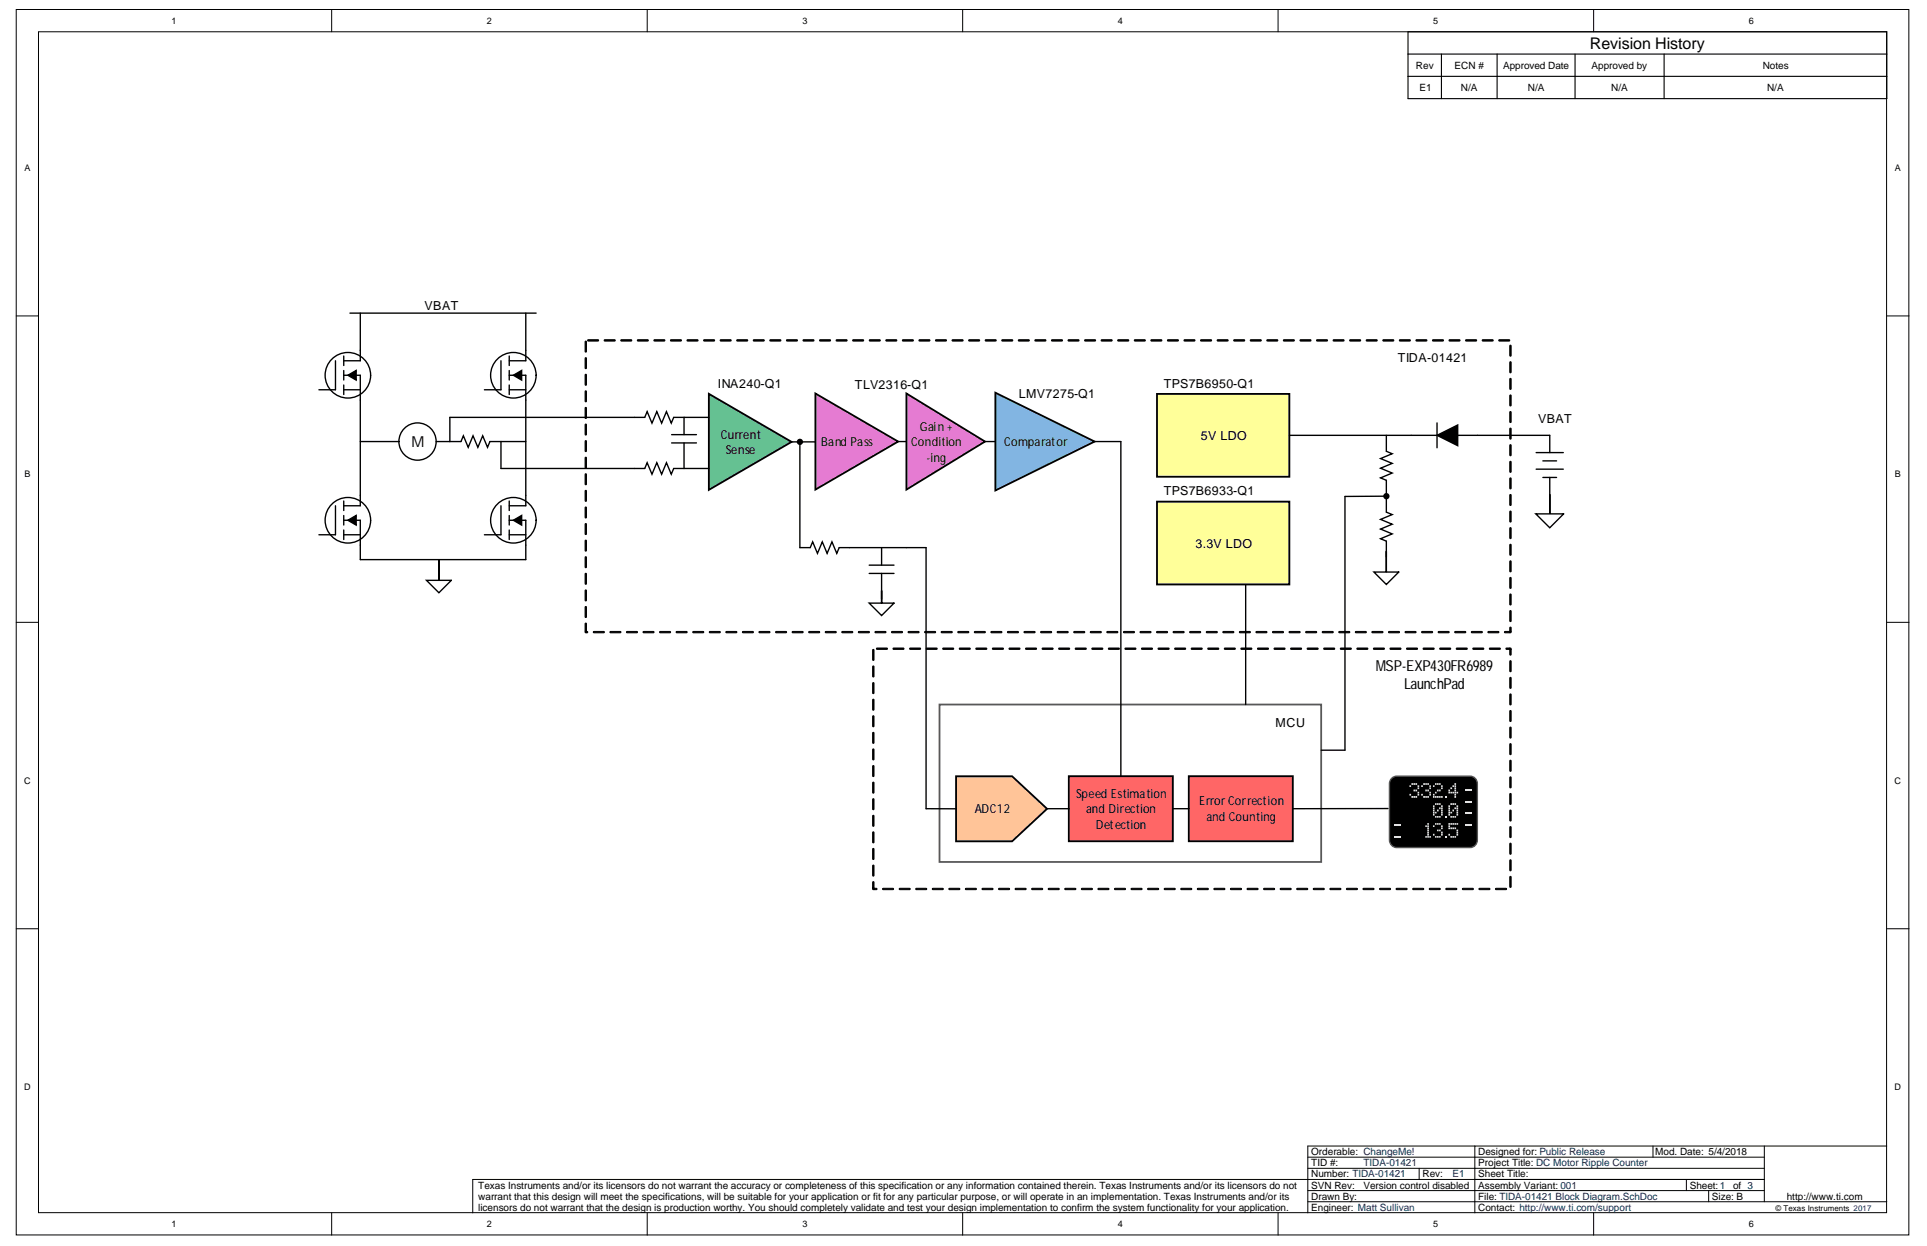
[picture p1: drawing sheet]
<svg xmlns="http://www.w3.org/2000/svg" width="432mm" height="279mm" viewBox="0 0 432 279" stroke-linecap="round" stroke-linejoin="round" font-family="sans-serif">
<g fill="#fff" stroke="#000" stroke-width=".22">
<path d="M3.6 2.1h424.1v274.5h-424.1z"/>
<path d="M8.6 7.1h414.1v264.5h-414.1z"/>
</g>
<g fill="none" stroke="#000" stroke-width=".22">
<path d="M74.3 2.1v5M145 2.1v5M215.7 2.1v5M286.4 2.1v5M357.1 2.1v5M3.6 70.8h5M422.8 70.8h5M3.6 139.4h5M422.8 139.4h5M3.6 208h5M422.8 208h5M293.1 259.2h102.2"/>
<path d="M330.5 256.7h-37.4v14.9M370.4 256.7v2.5M395.3 256.7v12.4M422.8 256.7h-92.3v14.9M74.3 271.6v5M145 271.6v5M215.7 271.6v5M286.4 271.6v5M293.1 269.1h129.7M293.1 266.6h102.2M293.1 261.6h102.2M318 261.6v2.5"/>
<path d="M357.1 271.6v5M377.9 264.1v2.5M382.9 266.6v2.5M395.3 264.1h-289.4v7.5"/>
</g>
<path d="M315.5 12.1h107.3M315.5 17.1h107.3M315.5 7.1h107.3v15h-107.3zM323 12.1v10M335.5 12.1v10M352.9 12.1v10M372.9 12.1v10" fill="none" stroke="#000" stroke-width=".25"/>
<path d="M131.3 76.2h207.2v65.4h-207.2z" fill-rule="evenodd" fill="#fff"/>
<path d="M131.2 76.4l.2 .1v2.2l-.1 .2-.2-.2zM131.2 80.1l.2 .2v2.1l-.1 .2-.2-.2zM131.2 83.9l.2 .1v2.1l-.1 .2-.2-.2zM131.2 87.6l.2 .1v2.1l-.1 .2-.2-.2zM131.2 91.3l.2 .1v2.2l-.1 .1-.2-.1zM131.2 95l.2 .1v2.2l-.1 .1-.2-.1zM131.2 98.7l.2 .1v2.2l-.1 .1-.2-.1zM131.2 102.4l.2 .1v2.2l-.1 .2-.2-.2zM131.2 106.1l.2 .2v2.1l-.1 .2-.2-.2zM131.2 109.9l.2 .1v2.1l-.1 .2-.2-.2zM131.2 113.6l.2 .1v2.2l-.1 .1-.2-.1zM131.2 117.3l.2 .1v2.2l-.1 .1-.2-.1zM131.2 121l.2 .1v2.2l-.1 .1-.2-.1zM131.2 124.7l.2 .1v2.2l-.1 .1-.2-.1zM131.2 128.4l.2 .1v2.2l-.1 .2-.2-.2zM131.2 132.2l.2 .1v2.1l-.1 .2-.2-.2zM131.2 135.9l.2 .1v2.1l-.1 .2-.2-.2zM131.2 139.6l.2 .1v1.9l-.1-.2 .4 .1-.1 .2-.5-.1zM133 141.5l2.3-.1 .1 .2-.1 .1h-2.2zM136.7 141.5l2.3-.1 .1 .2-.1 .1h-2.2zM140.4 141.5l2.3-.1 .1 .2-.1 .1h-2.2zM144.1 141.5l2.3-.1 .2 .2-.2 .1h-2.2zM147.8 141.5l2.3-.1 .2 .2-.2 .1h-2.2zM151.5 141.5l2.3-.1 .2 .2-.2 .1h-2.1zM155.3 141.5l2.2-.1 .2 .2-.2 .1h-2.1zM159 141.5l2.3-.1 .1 .2-.1 .1h-2.2zM162.7 141.5l2.3-.1 .1 .2-.1 .1h-2.2zM166.4 141.5l2.3-.1 .1 .2-.1 .1h-2.2zM170.1 141.5l2.3-.1 .1 .2-.1 .1h-2.2zM173.8 141.5l2.3-.1 .2 .2-.2 .1h-2.2zM177.5 141.5l2.3-.1 .2 .2-.2 .1h-2.1zM181.2 141.5l2.3-.1 .2 .2-.2 .1h-2.1zM185 141.5l2.2-.1 .2 .2-.2 .1h-2.1zM188.7 141.5l2.2-.1 .2 .2-.2 .1h-2.1zM192.4 141.5l2.3-.1 .1 .2-.1 .1h-2.2zM196.1 141.5l2.3-.1 .1 .2-.1 .1h-2.2zM199.8 141.5l2.3-.1 .1 .2-.1 .1h-2.2zM203.5 141.5l2.3-.1 .1 .2-.1 .1h-2.2zM207.2 141.5l2.3-.1 .2 .2-.2 .1h-2.2zM210.9 141.5l2.3-.1 .2 .2-.2 .1h-2.2zM214.7 141.5l2.2-.1 .2 .2-.2 .1h-2.1zM218.4 141.5l2.2-.1 .2 .2-.2 .1h-2.1zM222.1 141.5l2.3-.1 .1 .2-.1 .1h-2.2zM225.8 141.5l2.3-.1 .1 .2-.1 .1h-2.2zM229.5 141.5l2.3-.1 .1 .2-.1 .1h-2.2zM233.2 141.5l2.3-.1 .2 .2-.2 .1h-2.2zM236.9 141.5l2.3-.1 .2 .2-.2 .1h-2.2zM240.6 141.5l2.3-.1 .2 .2-.2 .1h-2.1zM244.4 141.5l2.2-.1 .2 .2-.2 .1h-2.1zM248.1 141.5l2.2-.1 .2 .2-.2 .1h-2.1zM251.8 141.5l2.3-.1 .1 .2-.1 .1h-2.2zM255.5 141.5l2.3-.1 .1 .2-.1 .1h-2.2zM259.2 141.5l2.3-.1 .1 .2-.1 .1h-2.2zM262.9 141.5l2.3-.1 .1 .2-.1 .1h-2.2zM266.6 141.5l2.3-.1 .1 .2-.1 .1h-2.2zM270.3 141.5l2.3-.1 .2 .2-.2 .1h-2.1zM274.1 141.5l2.2-.1 .2 .2-.2 .1h-2.1zM277.8 141.5l2.2-.1 .2 .2-.2 .1h-2.1zM281.5 141.5l2.2-.1 .2 .2-.2 .1h-2.1zM285.2 141.5l2.3-.1 .1 .2-.1 .1h-2.2zM288.9 141.5l2.3-.1 .1 .2-.1 .1h-2.2zM292.6 141.5l2.3-.1 .1 .2-.1 .1h-2.2zM296.3 141.5l2.3-.1 .2 .2-.2 .1h-2.2zM300 141.5l2.3-.1 .2 .2-.2 .1h-2.2zM303.7 141.5l2.3-.1 .2 .2-.2 .1h-2.1zM307.5 141.5l2.2-.1 .2 .2-.2 .1h-2.1zM311.2 141.5l2.3-.1 .1 .2-.1 .1h-2.2zM314.9 141.5l2.3-.1 .1 .2-.1 .1h-2.2zM318.6 141.5l2.3-.1 .1 .2-.1 .1h-2.2zM322.3 141.5l2.3-.1 .1 .2-.1 .1h-2.2zM326 141.5l2.3-.1 .2 .2-.2 .1h-2.2zM329.7 141.5l2.3-.1 .2 .2-.2 .1h-2.2zM333.4 141.5l2.3-.1 .2 .2-.2 .1h-2.1zM337.2 141.5l1.3-.1-.2 .2v-1l.3-.1v1.2h-1.3zM338.4 136.8l.2 .1v2.2l-.1 .1-.2-.1zM338.4 133.1l.2 .1v2.1l-.1 .2-.2-.2zM338.4 129.4l.2 .1v2.1l-.1 .2-.2-.2zM338.4 125.6l.2 .2v2.1l-.1 .2-.2-.2zM338.4 121.9l.2 .1v2.2l-.1 .2-.2-.2zM338.4 118.2l.2 .1v2.2l-.1 .1-.2-.1zM338.4 114.5l.2 .1v2.2l-.1 .1-.2-.1zM338.4 110.8l.2 .1v2.2l-.1 .1-.2-.1zM338.4 107.1l.2 .1v2.1l-.1 .2-.2-.2zM338.4 103.4l.2 .1v2.1l-.1 .2-.2-.2zM338.4 99.6l.2 .1v2.2l-.1 .2-.2-.2zM338.4 95.9l.2 .1v2.2l-.1 .1-.2-.1zM338.4 92.2l.2 .1v2.2l-.1 .1-.2-.1zM338.4 88.5l.2 .1v2.2l-.1 .1-.2-.1zM338.4 84.8l.2 .1v2.2l-.1 .1-.2-.1zM338.4 81.1l.2 .1v2.1l-.1 .2-.2-.2zM338.4 77.3l.2 .2v2.1l-.1 .2-.2-.2zM335.9 76.1h2.3l.1 .1-.1 .2h-2.2zM332.2 76.1h2.2l.2 .1-.2 .2h-2.1zM328.4 76.1h2.3l.2 .1-.2 .2h-2.1zM324.7 76.1h2.3l.2 .1-.2 .2h-2.2zM321 76.1h2.3l.2 .1-.2 .2h-2.2zM317.3 76.1h2.3l.1 .1-.1 .2h-2.2zM313.6 76.1h2.3l.1 .1-.1 .2h-2.2zM309.9 76.1h2.3l.1 .1-.1 .2h-2.2zM306.2 76.1h2.2l.2 .1-.2 .2h-2.1zM302.5 76.1h2.2l.2 .1-.2 .2h-2.1zM298.8 76.1h2.2l.2 .1-.2 .2h-2.1zM295 76.1h2.3l.2 .1-.2 .2h-2.1zM291.3 76.1h2.3l.2 .1-.2 .2h-2.1zM287.6 76.1h2.3l.1 .1-.1 .2h-2.2zM283.9 76.1h2.3l.1 .1-.1 .2h-2.2zM280.2 76.1h2.3l.1 .1-.1 .2h-2.2zM276.5 76.1h2.3l.1 .1-.1 .2h-2.2zM272.8 76.1h2.3l.1 .1-.1 .2h-2.2zM269.1 76.1h2.2l.2 .1-.2 .2h-2.1zM265.3 76.1h2.3l.2 .1-.2 .2h-2.1zM261.6 76.1h2.3l.2 .1-.2 .2h-2.2zM257.9 76.1h2.3l.2 .1-.2 .2h-2.2zM254.2 76.1h2.3l.1 .1-.1 .2h-2.2zM250.5 76.1h2.3l.1 .1-.1 .2h-2.2zM246.8 76.1h2.3l.1 .1-.1 .2h-2.2zM243.1 76.1h2.2l.2 .1-.2 .2h-2.1zM239.4 76.1h2.2l.2 .1-.2 .2h-2.1zM235.7 76.1h2.2l.2 .1-.2 .2h-2.1zM231.9 76.1h2.3l.2 .1-.2 .2h-2.2zM228.2 76.1h2.3l.2 .1-.2 .2h-2.2zM224.5 76.1h2.3l.1 .1-.1 .2h-2.2zM220.8 76.1h2.3l.1 .1-.1 .2h-2.2zM217.1 76.1h2.3l.1 .1-.1 .2h-2.2zM213.4 76.1h2.3l.1 .1-.1 .2h-2.2zM209.7 76.1h2.2l.2 .1-.2 .2h-2.1zM206 76.1h2.2l.2 .1-.2 .2h-2.1zM202.2 76.1h2.3l.2 .1-.2 .2h-2.1zM198.5 76.1h2.3l.2 .1-.2 .2h-2.2zM194.8 76.1h2.3l.2 .1-.2 .2h-2.2zM191.1 76.1h2.3l.1 .1-.1 .2h-2.2zM187.4 76.1h2.3l.1 .1-.1 .2h-2.2zM183.7 76.1h2.3l.1 .1-.1 .2h-2.2zM180 76.1h2.2l.2 .1-.2 .2h-2.1zM176.3 76.1h2.2l.2 .1-.2 .2h-2.1zM172.5 76.1h2.3l.2 .1-.2 .2h-2.1zM168.8 76.1h2.3l.2 .1-.2 .2h-2.2zM165.1 76.1h2.3l.2 .1-.2 .2h-2.2zM161.4 76.1h2.3l.1 .1-.1 .2h-2.2zM157.7 76.1h2.3l.1 .1-.1 .2h-2.2zM154 76.1h2.3l.1 .1-.1 .2h-2.2zM150.3 76.1h2.2l.2 .1-.2 .2h-2.1zM146.6 76.1h2.2l.2 .1-.2 .2h-2.1zM142.9 76.1h2.2l.2 .1-.2 .2h-2.1zM139.1 76.1h2.3l.2 .1-.2 .2h-2.1zM135.4 76.1h2.3l.2 .1-.2 .2h-2.2zM131.7 76.1h2.3l.1 .1-.1 .2h-2.2z" fill="#000" stroke="#000" stroke-width=".22"/>
<path d="M195.7 145.3h142.8v53.8h-142.8z" fill-rule="evenodd" fill="#fff"/>
<path d="M195.6 145.5l.2 .1v2.2l-.1 .1-.2-.1zM195.6 149.2l.2 .1v2.2l-.1 .1-.2-.1zM195.6 152.9l.2 .1v2.2l-.1 .1-.2-.1zM195.6 156.6l.2 .1v2.2l-.1 .2-.2-.2zM195.6 160.3l.2 .2v2.1l-.1 .2-.2-.2zM195.6 164.1l.2 .1v2.1l-.1 .2-.2-.2zM195.6 167.8l.2 .1v2.1l-.1 .2-.2-.2zM195.6 171.5l.2 .1v2.2l-.1 .1-.2-.1zM195.6 175.2l.2 .1v2.2l-.1 .1-.2-.1zM195.6 178.9l.2 .1v2.2l-.1 .1-.2-.1zM195.6 182.6l.2 .1v2.2l-.1 .2-.2-.2zM195.6 186.3l.2 .1v2.2l-.1 .2-.2-.2zM195.6 190.1l.2 .1v2.1l-.1 .2-.2-.2zM195.6 193.8l.2 .1v2.2l-.1 .1-.2-.1zM195.6 197.5l.2 .1v1.5l-.1-.2h.7l.1 .3h-.9zM197.8 199l2.3-.1 .1 .2-.1 .1h-2.2zM201.5 199l2.3-.1 .2 .2-.2 .1h-2.2zM205.2 199l2.3-.1 .2 .2-.2 .1h-2.2zM209 199l2.2-.1 .2 .2-.2 .1h-2.1zM212.7 199l2.2-.1 .2 .2-.2 .1h-2.1zM216.4 199l2.2-.1 .2 .2-.2 .1h-2.1zM220.1 199l2.3-.1 .1 .2-.1 .1h-2.2zM223.8 199l2.3-.1 .1 .2-.1 .1h-2.2zM227.5 199l2.3-.1 .1 .2-.1 .1h-2.2zM231.2 199l2.3-.1 .1 .2-.1 .1h-2.2zM234.9 199l2.3-.1 .2 .2-.2 .1h-2.2zM238.6 199l2.3-.1 .2 .2-.2 .1h-2.2zM242.4 199l2.2-.1 .2 .2-.2 .1h-2.1zM246.1 199l2.2-.1 .2 .2-.2 .1h-2.1zM249.8 199l2.3-.1 .1 .2-.1 .1h-2.2zM253.5 199l2.3-.1 .1 .2-.1 .1h-2.2zM257.2 199l2.3-.1 .1 .2-.1 .1h-2.2zM260.9 199l2.3-.1 .1 .2-.1 .1h-2.2zM264.6 199l2.3-.1 .2 .2-.2 .1h-2.2zM268.3 199l2.3-.1 .2 .2-.2 .1h-2.2zM272.1 199l2.2-.1 .2 .2-.2 .1h-2.1zM275.8 199l2.2-.1 .2 .2-.2 .1h-2.1zM279.5 199l2.3-.1 .1 .2-.1 .1h-2.2zM283.2 199l2.3-.1 .1 .2-.1 .1h-2.2zM286.9 199l2.3-.1 .1 .2-.1 .1h-2.2zM290.6 199l2.3-.1 .1 .2-.1 .1h-2.2zM294.3 199l2.3-.1 .1 .2-.1 .1h-2.2zM298 199l2.3-.1 .2 .2-.2 .1h-2.1zM301.7 199l2.3-.1 .2 .2-.2 .1h-2.1zM305.5 199l2.2-.1 .2 .2-.2 .1h-2.1zM309.2 199l2.2-.1 .2 .2-.2 .1h-2.1zM312.9 199l2.3-.1 .1 .2-.1 .1h-2.2zM316.6 199l2.3-.1 .1 .2-.1 .1h-2.2zM320.3 199l2.3-.1 .1 .2-.1 .1h-2.2zM324 199l2.3-.1 .1 .2-.1 .1h-2.2zM327.7 199l2.3-.1 .2 .2-.2 .1h-2.2zM331.4 199l2.3-.1 .2 .2-.2 .1h-2.2zM335.1 199l2.3-.1 .2 .2-.2 .1h-2.1zM338.4 196.3l.2 .1v2.2l-.1 .1-.2-.1zM338.4 192.6l.2 .1v2.2l-.1 .1-.2-.1zM338.4 188.9l.2 .1v2.2l-.1 .1-.2-.1zM338.4 185.2l.2 .1v2.1l-.1 .2-.2-.2zM338.4 181.5l.2 .1v2.1l-.1 .2-.2-.2zM338.4 177.7l.2 .1v2.2l-.1 .2-.2-.2zM338.4 174l.2 .1v2.2l-.1 .2-.2-.2zM338.4 170.3l.2 .1v2.2l-.1 .1-.2-.1zM338.4 166.6l.2 .1v2.2l-.1 .1-.2-.1zM338.4 162.9l.2 .1v2.1l-.1 .2-.2-.2zM338.4 159.2l.2 .1v2.1l-.1 .2-.2-.2zM338.4 155.4l.2 .2v2.1l-.1 .2-.2-.2zM338.4 151.7l.2 .1v2.2l-.1 .2-.2-.2zM338.4 148l.2 .1v2.2l-.1 .1-.2-.1zM337.5 145.2h1.1v1.5l-.3-.1v-1.3l.2 .1h-.9zM333.8 145.2l2.2-.1 .2 .2-.2 .1h-2.1zM330.1 145.2l2.2-.1 .2 .2-.2 .1h-2.1zM326.4 145.2l2.2-.1 .2 .2-.2 .1h-2.1zM322.6 145.2l2.3-.1 .2 .2-.2 .1h-2.1zM318.9 145.2l2.3-.1 .2 .2-.2 .1h-2.2zM315.2 145.2l2.3-.1 .1 .2-.1 .1h-2.2zM311.5 145.2l2.3-.1 .1 .2-.1 .1h-2.2zM307.8 145.2l2.3-.1 .1 .2-.1 .1h-2.2zM304.1 145.2l2.3-.1 .1 .2-.1 .1h-2.2zM300.4 145.2l2.3-.1 .1 .2-.1 .1h-2.2zM296.7 145.2l2.2-.1 .2 .2-.2 .1h-2.1zM292.9 145.2l2.3-.1 .2 .2-.2 .1h-2.1zM289.2 145.2l2.3-.1 .2 .2-.2 .1h-2.2zM285.5 145.2l2.3-.1 .2 .2-.2 .1h-2.2zM281.8 145.2l2.3-.1 .1 .2-.1 .1h-2.2zM278.1 145.2l2.3-.1 .1 .2-.1 .1h-2.2zM274.4 145.2l2.3-.1 .1 .2-.1 .1h-2.2zM270.7 145.2l2.2-.1 .2 .2-.2 .1h-2.1zM267 145.2l2.2-.1 .2 .2-.2 .1h-2.1zM263.3 145.2l2.2-.1 .2 .2-.2 .1h-2.1zM259.5 145.2l2.3-.1 .2 .2-.2 .1h-2.2zM255.8 145.2l2.3-.1 .2 .2-.2 .1h-2.2zM252.1 145.2l2.3-.1 .1 .2-.1 .1h-2.2zM248.4 145.2l2.3-.1 .1 .2-.1 .1h-2.2zM244.7 145.2l2.3-.1 .1 .2-.1 .1h-2.2zM241 145.2l2.3-.1 .1 .2-.1 .1h-2.2zM237.3 145.2l2.2-.1 .2 .2-.2 .1h-2.1zM233.6 145.2l2.2-.1 .2 .2-.2 .1h-2.1zM229.8 145.2l2.3-.1 .2 .2-.2 .1h-2.1zM226.1 145.2l2.3-.1 .2 .2-.2 .1h-2.2zM222.4 145.2l2.3-.1 .2 .2-.2 .1h-2.2zM218.7 145.2l2.3-.1 .1 .2-.1 .1h-2.2zM215 145.2l2.3-.1 .1 .2-.1 .1h-2.2zM211.3 145.2l2.3-.1 .1 .2-.1 .1h-2.2zM207.6 145.2l2.2-.1 .2 .2-.2 .1h-2.1zM203.9 145.2l2.2-.1 .2 .2-.2 .1h-2.1zM200.1 145.2l2.3-.1 .2 .2-.2 .1h-2.1zM196.4 145.2l2.3-.1 .2 .2-.2 .1h-2.2z" fill="#000" stroke="#000" stroke-width=".22"/>
<path d="M158.8 88.2l18.6 10.8-18.6 10.7z" fill="#65c192"/>
<path d="M158.8 88.2l18.6 10.8-18.6 10.7z" fill="none" stroke="#000" stroke-width=".41"/>
<g fill="none" stroke="#000" stroke-width=".31">
<path d="M77 79.7v2.2M78.4 70.1h41.7M80.7 70.1v10.7h-3.7M75.2 80.8v6.5h-3.7M77 84h3.7v5.6M77 83v2.1M77 86.2v2.2M77 87.3h3.7M78 84l1.8-1v2.1zM75.2 113.3v6.5h-3.7M77 116.5h3.7v5.6M77 112.2v2.1"/>
<path d="M77 115.5v2.1M77 118.7v2.1M77 119.8h3.7M78 116.5l1.8-1.1v2.2zM80.7 110.9v2.4h-3.7M95.6 130h5.5l-2.8 2.8zM98.3 125.3v4.7v-4.7"/>
<circle cx="78" cy="84" r="5.1"/>
<circle cx="93.6" cy="98.9" r="4.2"/>
<circle cx="78" cy="116.5" r="5.1"/>
</g>
<path d="M78 84l1.8-1v2.1zM78 116.5l1.8-1.1v2.2z" fill="#000"/>
<path d="M182.7 88.1l18.6 10.8-18.6 10.8z" fill="#e57bd2"/>
<path d="M182.7 88.1l18.6 10.8-18.6 10.8z" fill="none" stroke="#000" stroke-width=".41"/>
<path d="M223 87.9l22.3 11-22.3 10.9z" fill="#82b5e2"/>
<path d="M223 87.9l22.3 11-22.3 10.9z" fill="none" stroke="#000" stroke-width=".41"/>
<path d="M100.8 98.9h2.5l.5-1.3 1.1 2.6 1.1-2.6 1.1 2.6 1.1-2.6 1 2.6 .6-1.3h2.5M245.3 98.9h5.9" fill="none" stroke="#000" stroke-width=".31"/>
<path d="M210.5 157.8h85.5v35.2h-85.5z" fill-rule="evenodd" fill="#fff"/>
<path d="M210.5 157.8h85.5v35.2h-85.5z" fill="none" stroke="#595959" stroke-width=".41"/>
<path d="M214.2 173.8h12.6l7.8 7.3-7.8 7.3h-12.6z" fill-rule="evenodd" fill="#ffc498"/>
<path d="M214.2 173.8h12.6l7.8 7.3-7.8 7.3h-12.6z" fill="none" stroke="#000" stroke-width=".41"/>
<path d="M239.5 173.8h23.3v14.6h-23.3z" fill-rule="evenodd" fill="#f66"/>
<path d="M239.5 173.8h23.3v14.6h-23.3z" fill="none" stroke="#000" stroke-width=".41"/>
<path d="M207.5 181.1h6.7M234.6 181.1h4.9" fill="none" stroke="#000" stroke-width=".31"/>
<path d="M266.4 173.8h23.3v14.6h-23.3z" fill-rule="evenodd" fill="#f66"/>
<path d="M266.4 173.8h23.3v14.6h-23.3z" fill="none" stroke="#000" stroke-width=".41"/>
<path d="M262.8 181.1h3.6" fill="none" stroke="#000" stroke-width=".31"/>
<path d="M311.8 174.3l.8-.4 .4-.1h16.4a1.66 1.66 0 0 1 1.6 1.7v12.6a1.67 1.67 0 0 1-1.6 1.7h-16.4a1.68 1.68 0 0 1-1.7-1.7v-12.6l.1-.4z" fill="#000"/>
<path d="M311.8 174.3l.8-.4 .4-.1h16.4a1.66 1.66 0 0 1 1.6 1.7v12.6a1.67 1.67 0 0 1-1.6 1.7h-16.4a1.68 1.68 0 0 1-1.7-1.7v-12.6l.1-.4z" fill="none" stroke="#515051" stroke-width=".31"/>
<g fill="#e4e4e3">
<path d="M317.6 177.8h.4v.4h-.4zM317.6 177.3h.4v.4h-.4zM317.6 176.3h.4v.4h-.4zM317.6 175.9h.4v.3h-.4zM317.2 178.3h.3v.4h-.3zM317.2 176.8h.3v.4h-.3zM317.2 175.4h.3v.4h-.3zM316.7 178.3h.4v.4h-.4zM316.7 176.8h.4v.4h-.4zM316.7 175.4h.4v.4h-.4zM316.3 178.3h.4v.4h-.4zM316.3 175.4h.4v.4h-.4zM315.8 177.8h.4v.4h-.4zM315.8 175.9h.4v.3h-.4z" fill-rule="evenodd"/>
<path d="M320.3 177.8h.3v.4h-.3zM320.3 177.3h.3v.4h-.3zM320.3 176.3h.3v.4h-.3zM320.3 175.9h.3v.3h-.3zM319.8 178.3h.4v.4h-.4zM319.8 176.8h.4v.4h-.4zM319.8 175.4h.4v.4h-.4zM319.4 178.3h.3v.4h-.3zM319.4 176.8h.3v.4h-.3zM319.4 175.4h.3v.4h-.3zM318.9 178.3h.4v.4h-.4zM318.9 175.4h.4v.4h-.4zM318.5 177.8h.3v.4h-.3zM318.5 175.9h.3v.3h-.3z" fill-rule="evenodd"/>
<path d="M322.9 178.3h.4v.4h-.4zM322.9 176.3h.4v.4h-.4zM322.9 175.9h.4v.3h-.4zM322.5 178.3h.3v.4h-.3zM322.5 176.8h.3v.4h-.3zM322.5 175.4h.3v.4h-.3zM322 178.3h.4v.4h-.4zM322 176.8h.4v.4h-.4zM322 175.4h.4v.4h-.4zM321.6 178.3h.3v.4h-.3zM321.6 177.3h.3v.4h-.3zM321.6 175.4h.3v.4h-.3zM321.1 178.3h.3v.4h-.3zM321.1 177.8h.3v.4h-.3zM321.1 175.9h.3v.3h-.3z" fill-rule="evenodd"/>
<path d="M323.7 178.3h.4v.4h-.4z" fill-rule="evenodd"/>
<path d="M326.4 177.3h.3v.4h-.3zM325.9 178.3h.4v.4h-.4zM325.9 177.8h.4v.4h-.4zM325.9 177.3h.4v.4h-.4zM325.9 176.8h.4v.4h-.4zM325.9 176.3h.4v.4h-.4zM325.9 175.9h.4v.3h-.4zM325.9 175.4h.4v.4h-.4zM325.5 177.3h.3v.4h-.3zM325.5 175.9h.3v.3h-.3zM325 177.3h.4v.4h-.4zM325 176.3h.4v.4h-.4zM324.6 177.3h.3v.4h-.3zM324.6 176.8h.3v.4h-.3z" fill-rule="evenodd"/>
<path d="M322.9 182.3h.4v.4h-.4zM322.9 181.8h.4v.4h-.4zM322.9 181.3h.4v.4h-.4zM322.9 180.8h.4v.4h-.4zM322.9 180.4h.4v.3h-.4zM322.5 182.8h.3v.3h-.3zM322.5 180.8h.3v.4h-.3zM322.5 179.9h.3v.4h-.3zM322 182.8h.4v.3h-.4zM322 181.3h.4v.4h-.4zM322 179.9h.4v.4h-.4zM321.6 182.8h.3v.3h-.3zM321.6 181.8h.3v.4h-.3zM321.6 179.9h.3v.4h-.3zM321.1 182.3h.3v.4h-.3zM321.1 181.8h.3v.4h-.3zM321.1 181.3h.3v.4h-.3zM321.1 180.8h.3v.4h-.3zM321.1 180.4h.3v.3h-.3z" fill-rule="evenodd"/>
<path d="M323.7 182.8h.4v.3h-.4z" fill-rule="evenodd"/>
<path d="M326.4 182.3h.3v.4h-.3zM326.4 181.8h.3v.4h-.3zM326.4 181.3h.3v.4h-.3zM326.4 180.8h.3v.4h-.3zM326.4 180.4h.3v.3h-.3zM325.9 182.8h.4v.3h-.4zM325.9 180.8h.4v.4h-.4zM325.9 179.9h.4v.4h-.4zM325.5 182.8h.3v.3h-.3zM325.5 181.3h.3v.4h-.3zM325.5 179.9h.3v.4h-.3zM325 182.8h.4v.3h-.4zM325 181.8h.4v.4h-.4zM325 179.9h.4v.4h-.4zM324.6 182.3h.3v.4h-.3zM324.6 181.8h.3v.4h-.3zM324.6 181.3h.3v.4h-.3zM324.6 180.8h.3v.4h-.3zM324.6 180.4h.3v.3h-.3z" fill-rule="evenodd"/>
<path d="M320.3 187.2h.3v.4h-.3zM319.8 187.2h.4v.4h-.4zM319.8 186.7h.4v.4h-.4zM319.8 186.3h.4v.4h-.4zM319.8 185.8h.4v.4h-.4zM319.8 185.3h.4v.4h-.4zM319.8 184.8h.4v.4h-.4zM319.8 184.3h.4v.4h-.4zM319.4 187.2h.3v.4h-.3zM319.4 184.8h.3v.4h-.3z" fill-rule="evenodd"/>
<path d="M322.9 186.7h.4v.4h-.4zM322.9 186.3h.4v.4h-.4zM322.9 185.3h.4v.4h-.4zM322.9 184.8h.4v.4h-.4zM322.5 187.2h.3v.4h-.3zM322.5 185.8h.3v.4h-.3zM322.5 184.3h.3v.4h-.3zM322 187.2h.4v.4h-.4zM322 185.8h.4v.4h-.4zM322 184.3h.4v.4h-.4zM321.6 187.2h.3v.4h-.3zM321.6 184.3h.3v.4h-.3zM321.1 186.7h.3v.4h-.3zM321.1 184.8h.3v.4h-.3z" fill-rule="evenodd"/>
<path d="M323.7 187.2h.4v.4h-.4z" fill-rule="evenodd"/>
<path d="M326.4 186.7h.3v.4h-.3zM326.4 186.3h.3v.4h-.3zM326.4 185.8h.3v.4h-.3zM326.4 184.3h.3v.4h-.3zM325.9 187.2h.4v.4h-.4zM325.9 185.3h.4v.4h-.4zM325.9 184.3h.4v.4h-.4zM325.5 187.2h.3v.4h-.3zM325.5 185.3h.3v.4h-.3zM325.5 184.3h.3v.4h-.3zM325 187.2h.4v.4h-.4zM325 185.3h.4v.4h-.4zM325 184.3h.4v.4h-.4zM324.6 186.7h.3v.4h-.3zM324.6 185.3h.3v.4h-.3zM324.6 184.8h.3v.4h-.3zM324.6 184.3h.3v.4h-.3z" fill-rule="evenodd"/>
<path d="M312.3 184.6h1.5v.3h-1.5z" fill-rule="evenodd"/>
<path d="M328.2 176.9h1.6v.3h-1.6z" fill-rule="evenodd"/>
<path d="M312.3 187.4h1.5v.3h-1.5z" fill-rule="evenodd"/>
<path d="M328.2 179.4h1.6v.3h-1.6z" fill-rule="evenodd"/>
<path d="M328.2 182h1.6v.3h-1.6z" fill-rule="evenodd"/>
<path d="M328.2 184.6h1.6v.3h-1.6z" fill-rule="evenodd"/>
</g>
<path d="M142.2 93.5h2.3l.5-1.3 1.1 2.6 1.1-2.6 1.1 2.6 1-2.6 1.1 2.6 .6-1.3h7.8M150.5 99.2h5.6M150.5 97.3h5.6M153.3 93.5v3.8M153.3 99.2v5.7M177.4 99h5.3M179.2 99v23.6M142.2 104.9h2.3l.5-1.3 1.1 2.6 1.1-2.6 1.1 2.6 1-2.6 1.1 2.6 .6-1.3h7.8M203.1 122.6h4.4v58.5M311 181.1h-21.3" fill="none" stroke="#000" stroke-width=".31"/>
<circle cx="179.2" cy="99" r=".71" fill="#000"/>
<path d="M259.3 88.2h29.6v18.6h-29.6z" fill-rule="evenodd" fill="#ff9"/>
<path d="M259.3 88.2h29.6v18.6h-29.6z" fill="none" stroke="#000" stroke-width=".41"/>
<path d="M259.3 112.3h29.6v18.6h-29.6z" fill-rule="evenodd" fill="#ff9"/>
<path d="M259.3 112.3h29.6v18.6h-29.6z" fill="none" stroke="#000" stroke-width=".41"/>
<g fill="none" stroke="#000" stroke-width=".31">
<path d="M114.1 79.7v2.2M117.8 70.1v10.7h-3.7M80.7 89.6v21.3M80.7 98.9h8.7M97.7 98.9h3.1M112.3 80.8v6.5h-3.8M114.1 84h3.7v29.3h-3.7M114.1 83v2.1M114.1 86.2v2.2M114.1 87.3h3.7M115 84l1.9-1v2.1zM117.8 98.9h-5.5v6h29.9"/>
<path d="M142.2 93.5h-41.4v5.4M201.3 98.9h21.7M251.2 98.9v74.9M288.9 97.5h33.1M310.7 97.5v3.6l1.3 .5-2.6 1.1 2.6 1.1-2.6 1.1 2.6 1-2.6 1.1 1.3 .6v7.1l1.3 .5-2.6 1.1 2.6 1.1-2.6 1.1 2.6 1.1-2.6 1.1 1.3 .5v3.6M322 97.5l4.6-2.3v4.6zM322 94.7v5.6M326.6 97.5h20.7v3.9M112.3 113.3v6.5h-3.8M114.1 116.5h3.7v5.6M114.1 112.2v2.1M114.1 115.5v2.1"/>
<path d="M114.1 118.7v2.1M114.1 119.8h3.7M115 116.5l1.9-1.1v2.2zM310.7 111.1l-9.3 .1v56.8h-5.4M344.1 115.1h6.3l-3.1 3.1zM344.2 101.4h6.1M344.2 105.1h6.1M345.7 103.2h3.1M345.7 106.9h3.1M347.3 110.8v4.3v-4.3M347.3 106.9v3.9M279.1 130.9v26.9"/>
<path d="M307.9 128.1h5.5l-2.7 2.8zM310.7 123.5v4.6v-4.6"/>
<circle cx="115" cy="84" r="5.1"/>
<circle cx="115" cy="116.5" r="5.1"/>
</g>
<circle cx="310.7" cy="111.1" r=".71" fill="#000"/>
<path d="M115 84l1.9-1v2.1zM322 97.5l4.6-2.3v4.6zM115 116.5l1.9-1.1v2.2z" fill="#000"/>
<path d="M203.1 88.1l17.6 10.8-17.6 10.8z" fill="#e57bd2"/>
<path d="M203.1 88.1l17.6 10.8-17.6 10.8z" fill="none" stroke="#000" stroke-width=".41"/>
<path d="M80.7 122.1v3.2h37.1v-3.2M179.2 122.6h2.4l.5-1.3 1.1 2.6 1.1-2.6 1 2.6 1.1-2.6 1.1 2.6 .5-1.3h15.1M194.8 135.1h5.5l-2.8 2.8zM194.8 128.4h5.5M194.8 126.6h5.5M197.5 132.3v2.8v-2.8M197.5 122.7v3.9M197.5 128.4v5.7" fill="none" stroke="#000" stroke-width=".31"/>
<text font-size="3.6" x="356.3" y="10.9">Revision History</text>
<g font-size="3.4">
<text x="92.2" y="100.1">M</text>
<text x="308.3" y="150.3">MSP-EXP430FR6989</text>
<text x="314.6" y="154.3">LaunchPad</text>
</g>
<g font-size="2.8">
<text x="95.1" y="69.5">VBAT</text>
<text x="313.2" y="81.1">TIDA-01421</text>
<text x="160.8" y="86.9">INA240-Q1</text>
<text x="191.6" y="87.2">TLV2316-Q1</text>
<text x="228.3" y="89.1">LMV7275-Q1</text>
<text x="260.8" y="86.9">TPS7B6950-Q1</text>
<text x="344.6" y="94.8">VBAT</text>
<text x="161.6" y="98.2">Current</text>
<text x="162.6" y="101.7">Sense</text>
<text x="184" y="99.9">Band Pass</text>
<text x="204.1" y="99.9">Condition</text>
<text x="206.1" y="96.4">Gain +</text>
<text x="225" y="99.9">Comparator</text>
<text x="269.1" y="98.5">5V LDO</text>
<text x="207.6" y="103.4">-ing</text>
<text x="260.8" y="110.7">TPS7B6933-Q1</text>
<text x="267.9" y="122.6">3.3V LDO</text>
<text x="285.8" y="162.8">MCU</text>
<text x="241.1" y="178.7">Speed Estimation</text>
<text x="218.4" y="182.1">ADC12</text>
<text x="243.4" y="182.1">and Direction</text>
<text x="245.6" y="185.6">Detection</text>
<text x="268.7" y="180.4">ErrorCorrection</text>
<text x="270.4" y="183.9">and Counting</text>
</g>
<g font-size="2.2">
<text x="317.3" y="15.4">Rev</text>
<text x="326" y="15.4">ECN #</text>
<text x="336.8" y="15.4">Approved Date</text>
<text x="356.6" y="15.4">Approved by</text>
<text x="395" y="15.4">Notes</text>
<text x="318.1" y="20.4">E1</text>
<text x="327.3" y="20.4">N/A</text>
<text x="342.4" y="20.4">N/A</text>
<text x="361" y="20.4">N/A</text>
<text x="396" y="20.4">N/A</text>
<text x="293.8" y="263.7">Number: TIDA-01421</text>
<text x="293.8" y="261.2">TID #:</text>
<text x="293.8" y="258.7">Orderable: ChangeMe!</text>
<text x="318.8" y="263.7">Rev:</text>
<text x="331.2" y="263.7">Sheet Title:</text>
<text x="331.2" y="261.2">Project Title: DC Motor Ripple Counter</text>
<text x="331.2" y="258.7">Designed for: Public Release</text>
<text x="370.9" y="258.7">Mod. Date: 5/4/2018</text>
<text x="107.2" y="266.2">Texas Instruments and/or its licensors do not warrant the accuracy or completeness of this specification or any information contained therein. Texas Instruments and/or its licensors do not</text>
<text x="107.2" y="268.7">warrant that this design will meet the specifications, will be suitable for your application or fit for any particular purpose, or will operate in an implementation. Texas Instruments and/or its</text>
<text x="293.8" y="268.7">Drawn By:</text>
<text x="293.8" y="266.2">SVN Rev:</text>
<text x="305.5" y="266.2">Version control disabled</text>
<text x="331.2" y="268.7">File: TIDA-01421 Block Diagram.SchDoc</text>
<text x="331.2" y="266.2">Assembly Variant: 001</text>
<text x="378.6" y="266.2">Sheet:1</text>
<text x="383.6" y="268.7">Size: B</text>
<text x="388.4" y="266.2">of 3</text>
<text x="400.4" y="268.7">http://www.ti.com</text>
<text x="107.2" y="271.2">licensors do not warrant that the design is production worthy. You should completely validate and test your design implementation to confirm the system functionality for your application.</text>
<text x="293.8" y="271.2">Engineer: Matt Sullivan</text>
<text x="331.2" y="271.2">Contact: http://www.ti.com/support</text>
</g>
<g font-size="2.2" fill="#000080">
<text x="305.5" y="261.2">TIDA-01421</text>
<text x="325.5" y="263.7">E1</text>
</g>
<g font-size="2">
<text x="38.4" y="5.3">1</text>
<text x="109.1" y="5.3">2</text>
<text x="179.8" y="5.3">3</text>
<text x="250.5" y="5.3">4</text>
<text x="321.2" y="5.3">5</text>
<text x="391.9" y="5.3">6</text>
<text x="5.5" y="38.3">A</text>
<text x="424.6" y="38.3">A</text>
<text x="5.5" y="106.9">B</text>
<text x="424.6" y="106.9">B</text>
<text x="5.4" y="175.5">C</text>
<text x="424.5" y="175.5">C</text>
<text x="5.4" y="244.1">D</text>
<text x="424.5" y="244.1">D</text>
<text x="38.4" y="274.8">1</text>
<text x="109.1" y="274.8">2</text>
<text x="179.8" y="274.8">3</text>
<text x="250.5" y="274.8">4</text>
<text x="321.2" y="274.8">5</text>
<text x="391.9" y="274.8">6</text>
</g>
<text font-size="1.8" x="397.8" y="271.3">© Texas Instruments 2017</text>
</svg>
